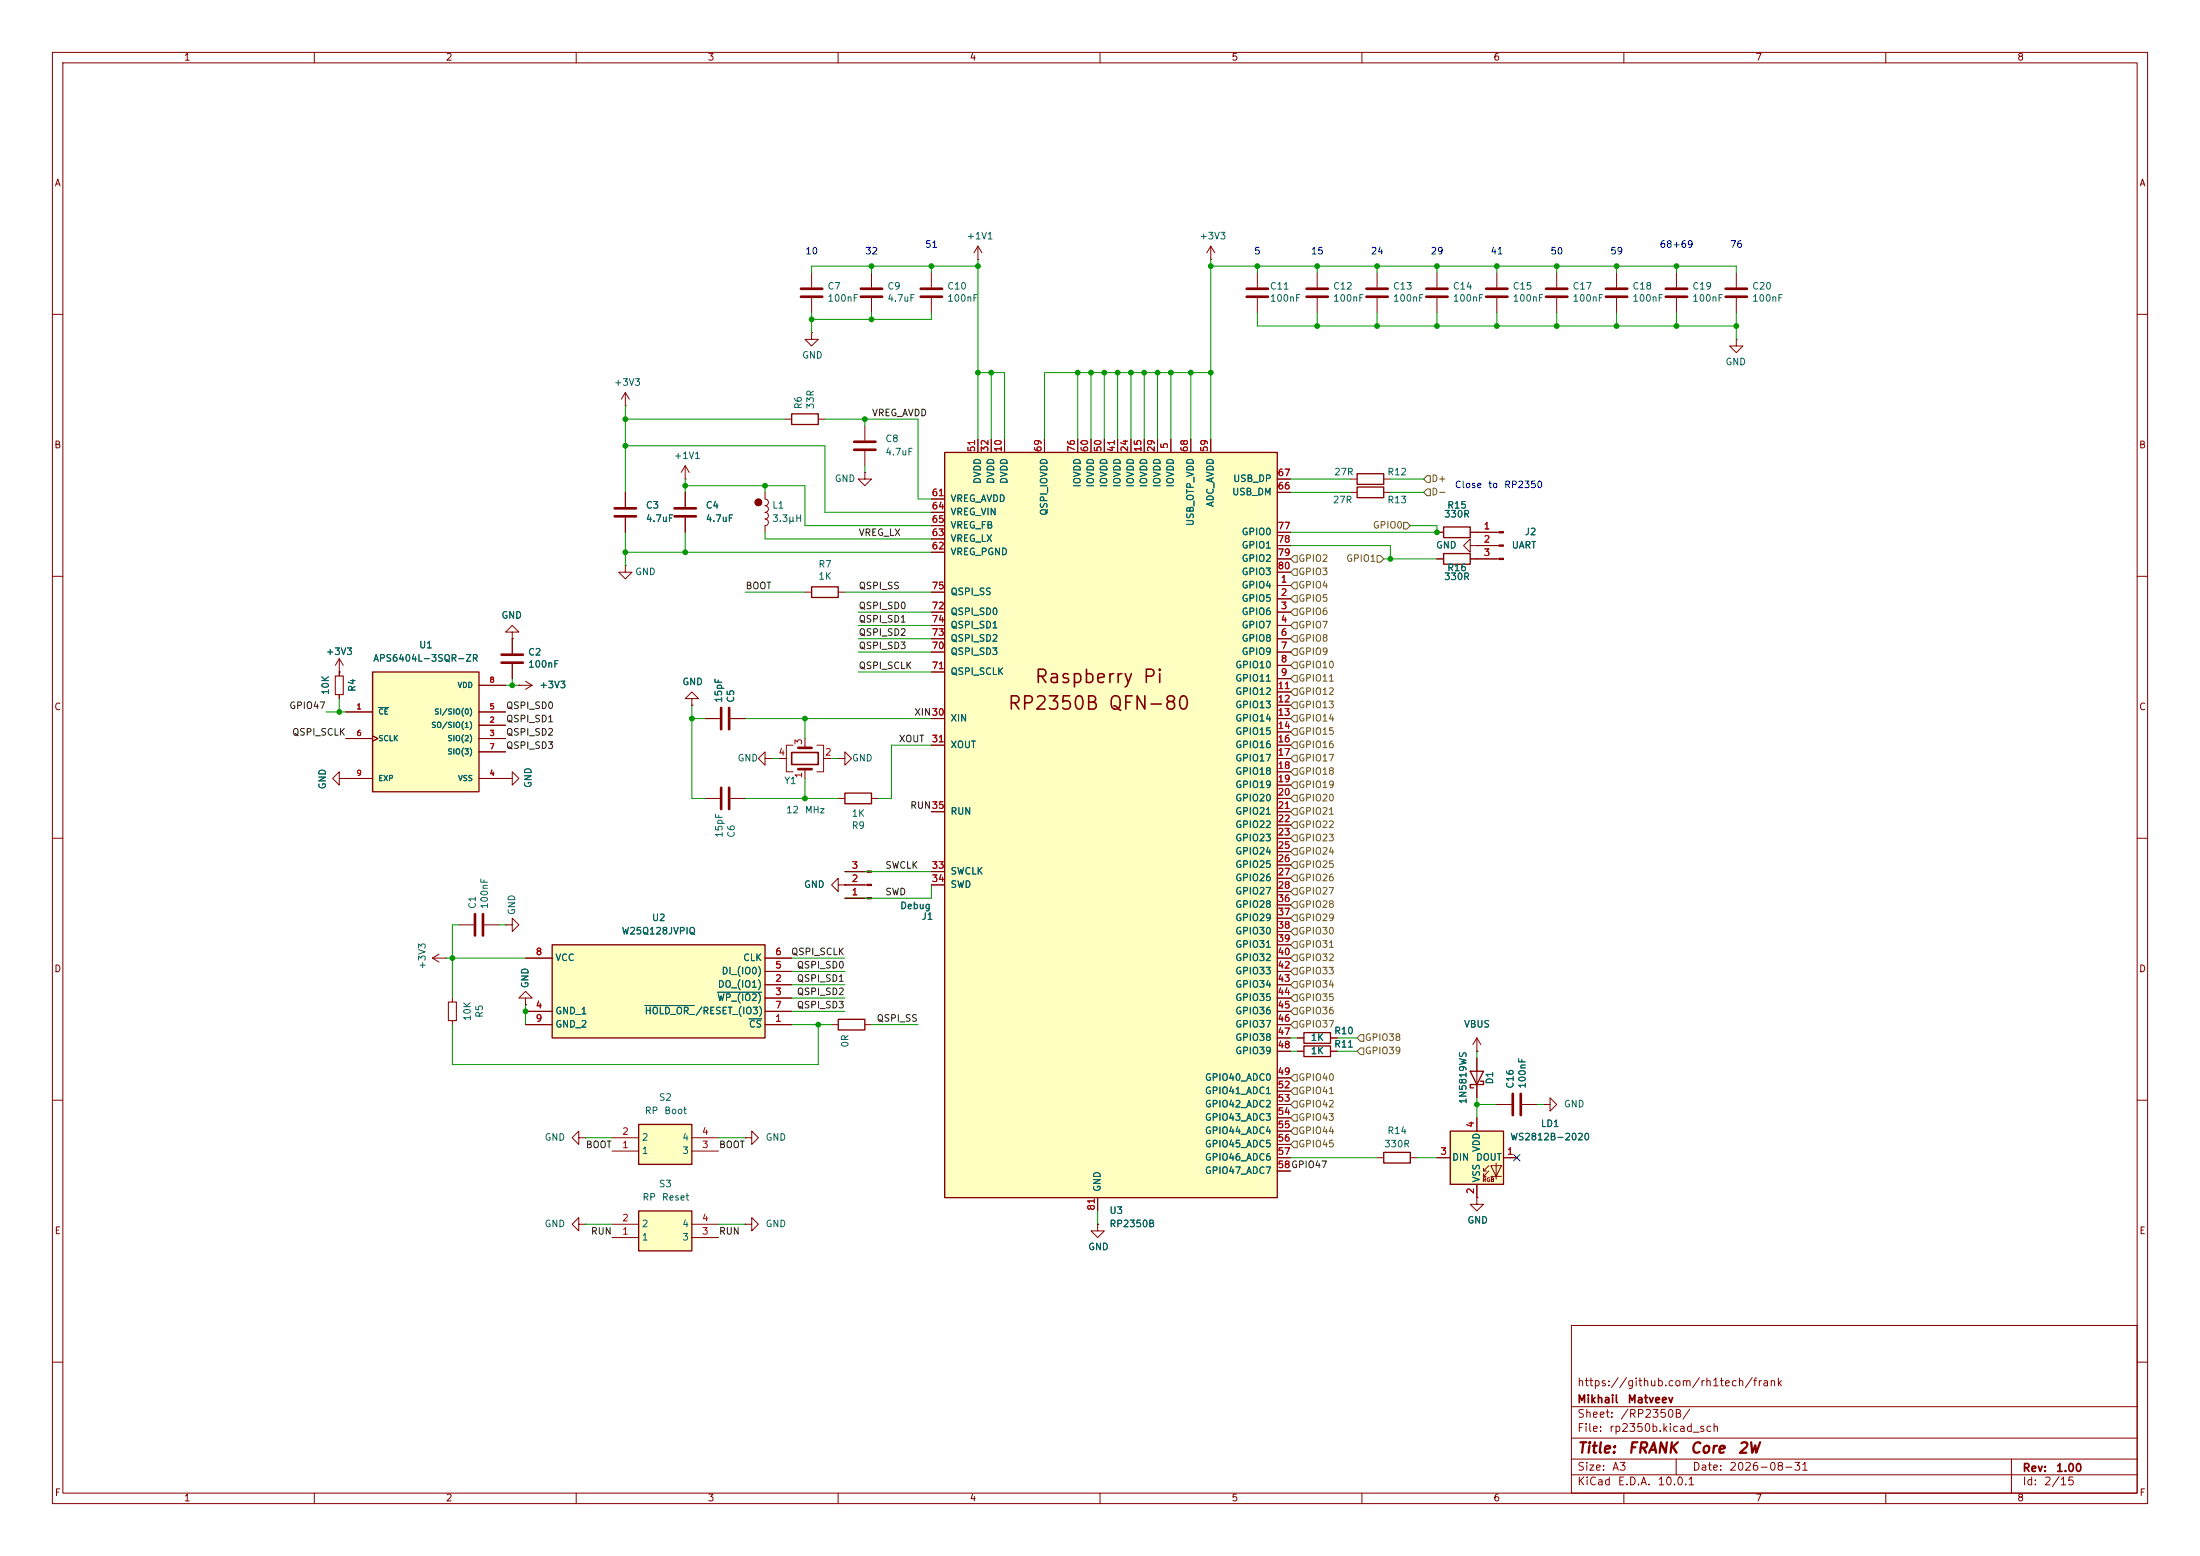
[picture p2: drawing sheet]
<svg xmlns="http://www.w3.org/2000/svg" width="420mm" height="297mm" viewBox="0 0 420 297" stroke-linecap="round" stroke-linejoin="round" font-family="sans-serif">
<g fill="none" stroke="#840000" stroke-width=".19">
<path d="M10 10h400v277h-400zM12 12h396v273h-396zM60 10v2M110 10v2M160 10v2M210 10v2M260 10v2M310 10v2M360 10v2M231.1 49.5h.1M231.1 47l-.7 1.3M231.1 47l.8 1.3"/>
<path d="M231.1 47v2.5M10 60h2M408 60h2M10 110h2M408 110h2M10 160h2M408 160h2M281.9 198.1l.8 1.3M281.9 198.1l-.7 1.3M281.9 198.1v2.6M10 210h2M281.9 200.7h.1"/>
<path d="M285.7 210.8h2.8M290.6 210.8h2.8M408 210h2M300 253h108v32h-108zM10 260h2M300 278.5h108M300 274.5h108M300 268.5h108M320 278.5v3M384 278.5v6.5M408 260h2M60 285v2"/>
<path d="M110 285v2M160 285v2M210 285v2M260 285v2M300 281.5h108M310 285v2M360 285v2"/>
</g>
<circle cx="144.8" cy="95.9" r=".63" fill="#840000" stroke="#840000" stroke-width=".19"/>
<path d="M288.8 208.8v4.1M290.3 208.8v4.1" fill="none" stroke="#840000" stroke-width=".51"/>
<path d="M71.1 128.3h20.3v22.8h-20.3z" fill="#ffffc2"/>
<path d="M151.1 79h5.1v2h-5.1zM154.9 112h5.1v2h-5.1zM275.6 100.6h5.1v2h-5.1zM71.1 128.3h20.3v22.8h-20.3zM161.3 151.4h5.1v2h-5.1zM160 194.6h5.1v2h-5.1zM280.7 204.5h2.5l-1.3 2.5zM282.6 206.4h.6v.6h-2.5v.6h.6" fill="none" stroke="#840000" stroke-width=".25"/>
<g fill="none" stroke="#840000" stroke-width=".19">
<path d="M186.7 49.5h.1M186.7 47l-.8 1.3M186.7 47l.8 1.3M186.7 47v2.5M274.3 52.1v2.8M274.3 56.9v2.8M285.7 52.1v2.8M285.7 56.9v2.8M297.2 52.1v2.8M297.2 56.9v2.8M308.6 52.1v2.8M308.6 56.9v2.8"/>
<path d="M320 52.1v2.8M320 56.9v2.8M331.5 52.1v2.8M331.5 56.9v2.8M119.4 77.5h.1M119.4 74.9l-.8 1.3M119.4 74.9l.7 1.3M119.4 74.9v2.6M331.5 64.8v1.2h-1.3l1.3 1.3 1.2-1.3h-1.2M331.5 64.8h.1M119.4 94v2.8M119.4 98.8v2.8"/>
<path d="M130.8 91.4h.1M130.8 88.9l-.8 1.3M130.8 88.9l.8 1.3M130.8 88.9v2.5M130.8 94v2.8M130.8 98.8v2.8M146 94v1.3a.64 .64 0 0 1 .7 .6 .64 .64 0 0 1-.7 .6M146 96.5a.64 .64 0 0 1 .7 .7 .64 .64 0 0 1-.7 .6 .64 .64 0 0 1 .7 .6 .64 .64 0 0 1-.7 .7 .64 .64 0 0 1 .7 .6 .64 .64 0 0 1-.7 .6v1.3M149.9 80h1.2M156.2 80h1.3M119.4 108v1.2h-1.3l1.3 1.3 1.2-1.3h-1.2M119.4 108h.1"/>
<path d="M153.7 113h1.2M160 113h1.3M274.3 101.6h1.3M280.7 101.6h5.5M281.9 104.1h4.3M281.9 106.7h4.3M66 135.9h5.1M91.4 135.9h5.1M91.4 138.4h5.1M91.4 130.8h5.1M66 141h5.1M66 148.6h5.1"/>
<path d="M71.1 140.5l1 .5-1 .5M91.4 141h5.1M91.4 148.6h5.1M91.4 143.5h5.1M134.6 152.4h2.8M139.4 152.4h2.8M160 152.4h1.3M166.4 152.4h1.2M160 168.9v-1.3l-1.3 1.3 1.3 1.3v-1.3h1.3M161.3 168.9h.1M161.3 171.5h4.2M161.3 168.9h4.2"/>
<path d="M161.3 166.4h4.2M82.5 182.9l1.3 .7M82.5 182.9h2.6M83.8 182.1l-1.3 .8M85.1 182.9h.1M158.7 195.6h1.3M165.1 195.6h1.3M281.9 201.9v7.7M209.5 233.7v1.2h1.3l-1.3 1.3-1.2-1.3h1.2M209.5 233.7h.1"/>
</g>
<path d="M72.2 135.1h2" fill="none" stroke="#006464" stroke-width=".19"/>
<g fill="none" stroke="#840000" stroke-width=".51">
<path d="M272.3 55.1h4.1M272.3 56.6h4.1M283.7 55.1h4.1M283.7 56.6h4.1M295.1 55.1h4.1M295.1 56.6h4.1M306.6 55.1h4M306.6 56.6h4M318 55.1h4.1M318 56.6h4.1M329.4 55.1h4.1M329.4 56.6h4.1"/>
<path d="M117.3 97h4.1M117.3 98.6h4.1M128.8 97h4M128.8 98.6h4M137.7 150.4v4M139.2 150.4v4"/>
</g>
<g fill="#840000" stroke="#840000" stroke-width=".19">
<path d="M165.5 171.3h.9v.3h-.9z"/>
<path d="M165.5 168.8h.9v.2h-.9z"/>
<path d="M165.5 166.2h.9v.3h-.9z"/>
<path d="M286.2 101.5h.8v.2h-.8z"/>
<path d="M286.2 104h.8v.3h-.8z"/>
<path d="M286.2 106.6h.8v.2h-.8z"/>
</g>
<path d="M121.9 231.1h10.2v7.7h-10.2z" fill="#ffffc2"/>
<path d="M121.9 231.1h10.2v7.7h-10.2z" fill="none" stroke="#840000" stroke-width=".25"/>
<path d="M251.5 52.1v2.8M251.5 56.9v2.8M262.9 52.1v2.8M262.9 56.9v2.8M142.2 217.2h1.3v-1.3l1.3 1.3-1.3 1.2v-1.2M142.2 217.2h.1M116.8 236.2h5.1M116.8 233.7h5.1M132.1 236.2h5.1M132.1 233.7h5.1M142.2 233.7h1.3v-1.3l1.3 1.3-1.3 1.2v-1.2M142.2 233.7h.1" fill="none" stroke="#840000" stroke-width=".19"/>
<path d="M249.4 55.1h4.1M249.4 56.6h4.1M260.9 55.1h4M260.9 56.6h4" fill="none" stroke="#840000" stroke-width=".51"/>
<path d="M105.4 180.3h40.6v17.8h-40.6z" fill="#ffffc2"/>
<path d="M105.4 180.3h40.6v17.8h-40.6z" fill="none" stroke="#840000" stroke-width=".25"/>
<g fill="none" stroke="#840000" stroke-width=".19">
<path d="M240 52.1v2.8M240 56.9v2.8M100.3 190.5h1.3l-1.3-1.3-1.2 1.3h1.2v1.3M100.3 191.8h.1M100.3 195.6h5.1M100.3 193h5.1M100.3 182.9h5.1M146 195.6h5.1M146 188h5.1M146 190.5h5.1M146 193h5.1M146 185.4h5.1"/>
<path d="M146 182.9h5.1"/>
</g>
<path d="M123.1 191.9h9.4M136.9 189.4h8.5M143 194.5h2.4" fill="none" stroke="#006464" stroke-width=".19"/>
<path d="M238 55.1h4.1M238 56.6h4.1" fill="none" stroke="#840000" stroke-width=".51"/>
<path d="M121.9 214.6h10.2v7.6h-10.2z" fill="#ffffc2"/>
<path d="M259.1 90.4h5.1v2.1h-5.1zM259.1 93h5.1v2h-5.1zM121.9 214.6h10.2v7.6h-10.2z" fill="none" stroke="#840000" stroke-width=".25"/>
<g fill="none" stroke="#840000" stroke-width=".19">
<path d="M154.9 52.1v2.8M154.9 56.9v2.8M166.4 52.1v2.8M166.4 56.9v2.8M177.8 52.1v2.8M177.8 56.9v2.8M154.9 63.5v1.3h1.3l-1.3 1.2-1.2-1.2h1.2M154.9 63.5h.1M165.1 81.3v2.8M165.1 86.1v2.8M257.8 91.4h1.3M257.8 94h1.3"/>
<path d="M264.2 91.4h1.2M264.2 94h1.2M64.8 128.3h.1M64.8 125.7l-.8 1.3M64.8 125.7l.7 1.3M64.8 125.7v2.6M64.8 148.6v-1.3l-1.3 1.3 1.3 1.3v-1.3h1.2M66 148.6h.1M86.4 190.5v.8M86.4 194.8v.8M110.5 217.2v-1.3l-1.3 1.3 1.3 1.2v-1.2h1.3M111.8 217.2h.1"/>
<path d="M116.8 219.7h5.1M116.8 217.2h5.1M132.1 219.7h5.1M132.1 217.2h5.1M110.5 233.7v-1.3l-1.3 1.3 1.3 1.2v-1.2h1.3M111.8 233.7h.1"/>
</g>
<path d="M85.6 191.3h1.5v3.5h-1.5z" fill="none" stroke="#840000" stroke-width=".2"/>
<path d="M152.9 55.1h4.1M152.9 56.6h4.1M164.3 55.1h4.1M164.3 56.6h4.1M175.8 55.1h4M175.8 56.6h4M163.1 84.3h4M163.1 85.9h4" fill="none" stroke="#840000" stroke-width=".51"/>
<path d="M180.3 86.4h63.5v142.2h-63.5z" fill="#ffffc2"/>
<path d="M180.3 86.4h63.5v142.2h-63.5z" fill="none" stroke="#840000" stroke-width=".25"/>
<g fill="none" stroke="#840000" stroke-width=".19">
<path d="M165.1 90.2v1.2h1.3l-1.3 1.3-1.3-1.3h1.3M165.1 90.2h.1M177.8 95.3h2.5M177.8 97.8h2.5M186.7 83.8v2.6M189.2 83.8v2.6M191.8 83.8v2.6M199.4 83.8v2.6M205.7 83.8v2.6M208.3 83.8v2.6M210.8 83.8v2.6M213.4 83.8v2.6"/>
<path d="M215.9 83.8v2.6M218.4 83.8v2.6M221 83.8v2.6M223.5 83.8v2.6M227.3 83.8v2.6M231.1 83.8v2.6M243.8 94h2.6M243.8 91.4h2.6M177.8 116.8h2.5M177.8 119.4h2.5M177.8 105.4h2.5M177.8 102.9h2.5"/>
<path d="M177.8 100.3h2.5M177.8 113h2.5M243.8 111.8h2.6M243.8 114.3h2.6M243.8 116.8h2.6M243.8 119.4h2.6M243.8 101.6h2.6M243.8 104.1h2.6M243.8 106.7h2.6M243.8 109.2h2.6M132.1 133.4h-1.3l1.3-1.3 1.2 1.3h-1.2v1.2M132.1 134.6h.1"/>
<path d="M177.8 121.9h2.5M177.8 124.5h2.5M177.8 137.2h2.5M177.8 128.3h2.5M243.8 121.9h2.6M243.8 124.5h2.6M243.8 127h2.6M243.8 129.5h2.6M243.8 132.1h2.6M243.8 134.6h2.6M243.8 137.2h2.6M243.8 139.7h2.6"/>
<path d="M96.5 148.6h1.3v-1.3l1.3 1.3-1.3 1.3v-1.3M96.5 148.6h.1M148.6 144.8h1.5M151.4 142.2h-1.3v5.1h1.3M153.7 141v1.7M153.7 146.8v1.8M156 142.2h1.2v5.1h-1.2M157.2 144.8h1.5M177.8 142.2h2.5M177.8 154.9h2.5M243.8 142.2h2.6M243.8 144.8h2.6"/>
<path d="M243.8 147.3h2.6M243.8 149.9h2.6M243.8 152.4h2.6M243.8 154.9h2.6M243.8 157.5h2.6M177.8 166.4h2.5M177.8 168.9h2.5M243.8 160h2.6M243.8 162.6h2.6M243.8 165.1h2.6M243.8 167.6h2.6M243.8 170.2h2.6"/>
<path d="M243.8 172.7h2.6M243.8 175.3h2.6M243.8 177.8h2.6M243.8 180.3h2.6M243.8 182.9h2.6M243.8 185.4h2.6M243.8 188h2.6M243.8 190.5h2.6M243.8 193h2.6M243.8 195.6h2.6M243.8 198.1h2.6M243.8 200.7h2.6"/>
<path d="M243.8 205.7h2.6M243.8 208.3h2.6M243.8 210.8h2.6M243.8 213.4h2.6M243.8 215.9h2.6M243.8 218.4h2.6M294.6 210.8h1.3v-1.2l1.3 1.2-1.3 1.3v-1.3M294.6 210.8h.1M209.5 228.6v2.5M243.8 221h2.6M243.8 223.5h2.6M281.9 228.6v1.3h1.3l-1.3 1.2-1.2-1.2h1.2"/>
<path d="M281.9 228.6h.1"/>
</g>
<path d="M152.4 146.8h2.5M152.4 142.7h2.5" fill="none" stroke="#840000" stroke-width=".51"/>
<path d="M151.1 143.6h5.1v2.3h-5.1z" fill="none" stroke="#840000" stroke-width=".3"/>
<path d="M276.9 215.9h10.1v10.2h-10.1z" fill="#ffffc2"/>
<g fill="none" stroke="#840000" stroke-width=".19">
<path d="M119.4 94v2.8M119.4 98.8v2.8M130.8 94v2.8M130.8 98.8v2.8M177.8 95.3h2.5M177.8 97.8h2.5M186.7 83.8v2.6M189.2 83.8v2.6M191.8 83.8v2.6M199.4 83.8v2.6M205.7 83.8v2.6M208.3 83.8v2.6"/>
<path d="M210.8 83.8v2.6M213.4 83.8v2.6M215.9 83.8v2.6M218.4 83.8v2.6M221 83.8v2.6M223.5 83.8v2.6M227.3 83.8v2.6M231.1 83.8v2.6M243.8 94h2.6M243.8 91.4h2.6M177.8 116.8h2.5M177.8 119.4h2.5"/>
<path d="M177.8 105.4h2.5M177.8 102.9h2.5M177.8 100.3h2.5M177.8 113h2.5M243.8 106.7h2.6M243.8 101.6h2.6M243.8 104.1h2.6M243.8 111.8h2.6M243.8 114.3h2.6M243.8 116.8h2.6M243.8 119.4h2.6M243.8 109.2h2.6"/>
<path d="M274.3 106.7h1.3M274.3 101.6h1.3M280.7 104.1v1.3l-1.3-1.3 1.3-1.2v1.2h1.2M280.7 106.7h5M280.7 101.6h5M281.9 104.1h.1M281.9 104.1h3.8M64.8 128.3h.1M64.8 128.3v.7M64.8 132.6v.8M66 135.9h5.1M91.4 130.8h5.1"/>
<path d="M91.4 135.9h5.1M91.4 138.4h5.1M97.8 120.7h1.3l-1.3-1.3-1.3 1.3h1.3v1.2M97.8 121.9h.1M97.8 121.9v2.8M97.8 126.7v2.8M99.1 130.8h.1M99.1 130.8h2.5M100.3 130l1.3 .8M101.6 130.8l-1.3 .8M132.1 134.6h.1M134.6 137.2h2.8"/>
<path d="M139.4 137.2h2.8M177.8 137.2h2.5M177.8 121.9h2.5M177.8 124.5h2.5M177.8 128.3h2.5M243.8 137.2h2.6M243.8 121.9h2.6M243.8 124.5h2.6M243.8 127h2.6M243.8 129.5h2.6M243.8 132.1h2.6M243.8 134.6h2.6"/>
<path d="M243.8 139.7h2.6M66 148.6h.1M66 141h5.1M66 148.6h5.1M71.1 140.5l1 .5-1 .5M91.4 141h5.1M91.4 148.6h5.1M91.4 143.5h5.1M96.5 148.6h.1M146 144.8v1.3l-1.2-1.3 1.2-1.3v1.3h1.3M147.3 144.8h.1M160 144.8h1.3v1.3l1.3-1.3-1.3-1.3v1.3"/>
<path d="M160 144.8h.1M177.8 142.2h2.5M177.8 154.9h2.5M243.8 142.2h2.6M243.8 144.8h2.6M243.8 147.3h2.6M243.8 149.9h2.6M243.8 152.4h2.6M243.8 154.9h2.6M243.8 157.5h2.6M87.6 176.5h2.8M92.5 176.5h2.7"/>
<path d="M96.5 176.5h1.3v-1.2l1.3 1.2-1.3 1.3v-1.3M96.5 176.5h.1M161.3 168.9h.1M161.3 171.5h3.8M161.3 168.9h3.8M161.3 166.4h3.8M177.8 168.9h2.5M177.8 166.4h2.5M243.8 160h2.6M243.8 162.6h2.6M243.8 165.1h2.6M243.8 167.6h2.6"/>
<path d="M243.8 170.2h2.6M243.8 172.7h2.6M243.8 175.3h2.6M243.8 177.8h2.6M100.3 191.8h.1M100.3 195.6h5.1M100.3 193h5.1M100.3 182.9h5.1M146 195.6h5.1M146 188h5.1M146 190.5h5.1M146 193h5.1"/>
<path d="M146 185.4h5.1M146 182.9h5.1M243.8 198.1h2.6M243.8 195.6h2.6M243.8 188h2.6M243.8 190.5h2.6M243.8 193h2.6M243.8 185.4h2.6M243.8 182.9h2.6M243.8 180.3h2.6M247.6 198.1h1.3M254 198.1h1.3"/>
<path d="M243.8 200.7h2.6M243.8 210.8h2.6M243.8 205.7h2.6M243.8 208.3h2.6M243.8 213.4h2.6M243.8 215.9h2.6M243.8 218.4h2.6M247.6 200.7h1.3M254 200.7h1.3M281.9 200.7h.1M281.9 201.9v2.6M281.9 207v2.6"/>
<path d="M281.9 213.4v2.5M285.7 210.8h2.8M290.6 210.8h2.8M209.5 233.7h.1M209.5 228.6v2.5M243.8 223.5h2.6M243.8 221h2.6M262.9 221h1.3M269.2 221h1.3M274.3 221h2.6M281.9 228.6h.1M281.9 226.1v2.5"/>
<path d="M283.2 223.5h.5M283.2 224.5h.5M284.2 222.5l-1 1v-.5M284.2 223.5l-1 1v-.5M284.6 222.5h2l-1 2zM284.6 224.5h2M285.6 222v3M287 221h2.6"/>
<circle cx="144.8" cy="95.9" r=".63"/>
</g>
<path d="M275.6 105.7h5.1v2h-5.1zM248.9 199.6h5.1v2.1h-5.1zM248.9 197.1h5.1v2h-5.1zM264.2 220h5v2h-5zM276.9 215.9h10.1v10.2h-10.1z" fill="none" stroke="#840000" stroke-width=".25"/>
<path d="M64 129h1.5v3.6h-1.5z" fill="none" stroke="#840000" stroke-width=".2"/>
<path d="M95.8 125h4M95.8 126.5h4M137.7 135.1v4.1M139.2 135.1v4.1M90.7 174.5v4.1M92.2 174.5v4.1" fill="none" stroke="#840000" stroke-width=".51"/>
<g fill="none" stroke="#725600" stroke-width=".19">
<path d="M268 99.7h.6l.6 .6-.6 .7h-.6zM272.4 93.3h.6v1.3h-.6l-.6-.6zM272.4 90.8h.6v1.3h-.6l-.6-.7zM247 108.6h.6v1.3h-.6l-.6-.7zM247 113.7h.6v1.2h-.6l-.6-.6zM247 118.7h.6v1.3h-.6l-.6-.6zM247 116.2h.6v1.3h-.6l-.6-.7zM247 111.1h.6v1.3h-.6l-.6-.6zM247 106h.6v1.3h-.6l-.6-.6zM262.9 106h.6l.7 .7-.7 .6h-.6zM247 136.5h.6v1.3h-.6l-.6-.6zM247 139.1h.6v1.2h-.6l-.6-.6z"/>
<path d="M247 134h.6v1.3h-.6l-.6-.7zM247 131.4h.6v1.3h-.6l-.6-.6zM247 128.9h.6v1.3h-.6l-.6-.7zM247 126.4h.6v1.2h-.6l-.6-.6zM247 123.8h.6v1.3h-.6l-.6-.6zM247 121.3h.6v1.3h-.6l-.6-.7zM247 146.7h.6v1.3h-.6l-.6-.7zM247 159.4h.6v1.3h-.6l-.6-.7zM247 151.8h.6v1.2h-.6l-.6-.6zM247 149.2h.6v1.3h-.6l-.6-.6zM247 154.3h.6v1.3h-.6l-.6-.7zM247 156.8h.6v1.3h-.6l-.6-.6z"/>
<path d="M247 144.1h.6v1.3h-.6l-.6-.6zM247 141.6h.6v1.3h-.6l-.6-.7zM247 161.9h.6v1.3h-.6l-.6-.6zM247 179.7h.6v1.3h-.6l-.6-.7zM247 177.2h.6v1.2h-.6l-.6-.6zM247 169.5h.6v1.3h-.6l-.6-.6zM247 174.6h.6v1.3h-.6l-.6-.6zM247 172.1h.6v1.3h-.6l-.6-.7zM247 164.5h.6v1.2h-.6l-.6-.6zM247 167h.6v1.3h-.6l-.6-.7zM247 187.3h.6v1.3h-.6l-.6-.6zM247 184.8h.6v1.3h-.6l-.6-.7z"/>
<path d="M247 192.4h.6v1.3h-.6l-.6-.7zM247 194.9h.6v1.3h-.6l-.6-.6zM247 189.9h.6v1.2h-.6l-.6-.6zM247 182.2h.6v1.3h-.6l-.6-.6zM259.7 197.5h.6v1.3h-.6l-.6-.7zM247 210.2h.6v1.3h-.6l-.6-.7zM247 207.6h.6v1.3h-.6l-.6-.6zM247 205.1h.6v1.3h-.6l-.6-.7zM247 217.8h.6v1.3h-.6l-.6-.7zM247 215.3h.6v1.2h-.6l-.6-.6zM247 212.7h.6v1.3h-.6l-.6-.6zM259.7 200h.6v1.3h-.6l-.6-.6z"/>
</g>
<g fill="none" stroke="#009600" stroke-width=".19">
<path d="M154.9 59.7v3.8M166.4 50.8v1.3M166.4 59.7v1.3M177.8 59.7v1.3h-22.9M177.8 50.8v1.3M186.7 50.8h-31.8v1.3M186.7 49.5v34.3M231.1 50.8h100.4v1.3M231.1 49.5v34.3M240 59.7v2.5h91.5M240 50.8v1.3M251.5 50.8v1.3"/>
<path d="M251.5 59.7v2.5M262.9 50.8v1.3M262.9 59.7v2.5M274.3 50.8v1.3M274.3 59.7v2.5M285.7 50.8v1.3M285.7 59.7v2.5M297.2 50.8v1.3M297.2 59.7v2.5M308.6 50.8v1.3M308.6 59.7v2.5M320 50.8v1.3"/>
<path d="M320 59.7v2.5M331.5 59.7v5.1M119.4 77.5v16.5M186.7 71.1h5.1v12.7M189.2 71.1v12.7M205.7 71.1v12.7M208.3 71.1v12.7M210.8 71.1v12.7M213.4 71.1v12.7M215.9 71.1v12.7M218.4 71.1v12.7M221 71.1v12.7"/>
<path d="M223.5 71.1v12.7M227.3 71.1v12.7M231.1 71.1h-31.7v12.7M119.4 80h30.5M119.4 85.1h38.1v12.7h20.3M130.8 92.7h22.9v7.6h24.1M130.8 91.4v2.6M146 92.7v1.3M157.5 80h17.8v15.3h2.5M165.1 80v1.3M165.1 88.9v1.3M246.4 91.4h11.4"/>
<path d="M246.4 94h11.4M265.4 91.4h6.4M265.4 94h6.4M119.4 101.6v6.4M119.4 105.4h58.4M130.8 101.6v3.8M142.2 113h11.5M146 101.6v1.3h31.8M161.3 113h16.5M163.8 116.8h14M163.8 119.4h14M246.4 104.1h19v2.6"/>
<path d="M264.2 106.7h10.1M269.2 100.3h5.1v1.3h-27.9M62.2 135.9h3.8M64.8 133.4v2.5M96.5 130.8h2.6M97.8 129.5v1.3M132.1 137.2h2.5M132.1 134.6v17.8h2.5M142.2 137.2h35.6M153.7 137.2v3.8M163.8 124.5h14M163.8 128.3h14"/>
<path d="M163.8 121.9h14M142.2 152.4h17.8M147.3 144.8h1.3M153.7 148.6v3.8M158.7 144.8h1.3M177.8 142.2h-7.6v10.2h-2.6M87.6 176.5h-1.2v14M95.2 176.5h1.3M161.3 166.4h16.5M177.8 168.9v2.6h-16.5M85.1 182.9h15.2M86.4 195.6v7.6h69.8v-7.6"/>
<path d="M100.3 191.8v3.8M151.1 182.9h10.2M151.1 185.4h10.2M151.1 193h10.2M151.1 195.6h7.6M151.1 188h10.2M151.1 190.5h10.2M166.4 195.6h8.9M246.4 198.1h1.2M255.3 198.1h3.8M111.8 217.2h5M137.2 217.2h5"/>
<path d="M246.4 200.7h1.2M255.3 200.7h3.8M281.9 210.8h3.8M281.9 200.7v1.2M281.9 209.6v3.8M293.4 210.8h1.2M111.8 233.7h5M137.2 233.7h5M209.5 231.1v2.6M246.4 221h16.5M270.5 221h3.8"/>
</g>
<path d="M289 220.4l1.2 1.2M290.2 220.4l-1.2 1.2" fill="none" stroke="#000084" stroke-width=".19"/>
<path d="M72.2 135.1h2M123.1 191.9h9.4M136.9 189.4h8.5M143 194.5h2.4" fill="none" stroke="#006464" stroke-width=".19"/>
<g fill="#009600" stroke="#009600" stroke-width=".19">
<circle cx="262.9" cy="50.8" r=".46"/>
<circle cx="274.3" cy="50.8" r=".46"/>
<circle cx="297.2" cy="50.8" r=".46"/>
<circle cx="297.2" cy="62.2" r=".46"/>
<circle cx="285.7" cy="62.2" r=".46"/>
<circle cx="285.7" cy="50.8" r=".46"/>
<circle cx="274.3" cy="62.2" r=".46"/>
<circle cx="262.9" cy="62.2" r=".46"/>
<circle cx="320" cy="50.8" r=".46"/>
<circle cx="274.3" cy="101.6" r=".46"/>
<circle cx="320" cy="62.2" r=".46"/>
<circle cx="308.6" cy="50.8" r=".46"/>
<circle cx="308.6" cy="62.2" r=".46"/>
<circle cx="331.5" cy="62.2" r=".46"/>
<circle cx="240" cy="50.8" r=".46"/>
<circle cx="231.1" cy="50.8" r=".46"/>
<circle cx="251.5" cy="50.8" r=".46"/>
<circle cx="251.5" cy="62.2" r=".46"/>
<circle cx="231.1" cy="71.1" r=".46"/>
<circle cx="227.3" cy="71.1" r=".46"/>
<circle cx="281.9" cy="210.8" r=".46"/>
<circle cx="265.4" cy="106.7" r=".46"/>
<circle cx="189.2" cy="71.1" r=".46"/>
<circle cx="186.7" cy="71.1" r=".46"/>
<circle cx="223.5" cy="71.1" r=".46"/>
<circle cx="215.9" cy="71.1" r=".46"/>
<circle cx="218.4" cy="71.1" r=".46"/>
<circle cx="221" cy="71.1" r=".46"/>
<circle cx="210.8" cy="71.1" r=".46"/>
<circle cx="213.4" cy="71.1" r=".46"/>
<circle cx="205.7" cy="71.1" r=".46"/>
<circle cx="208.3" cy="71.1" r=".46"/>
<circle cx="153.7" cy="137.2" r=".46"/>
<circle cx="97.8" cy="130.8" r=".46"/>
<circle cx="132.1" cy="137.2" r=".46"/>
<circle cx="64.8" cy="135.9" r=".46"/>
<circle cx="166.4" cy="50.8" r=".46"/>
<circle cx="186.7" cy="50.8" r=".46"/>
<circle cx="154.9" cy="61" r=".46"/>
<circle cx="166.4" cy="61" r=".46"/>
<circle cx="177.8" cy="50.8" r=".46"/>
<circle cx="100.3" cy="193" r=".46"/>
<circle cx="86.4" cy="182.9" r=".46"/>
<circle cx="119.4" cy="105.4" r=".46"/>
<circle cx="130.8" cy="105.4" r=".46"/>
<circle cx="119.4" cy="80" r=".46"/>
<circle cx="119.4" cy="85.1" r=".46"/>
<circle cx="130.8" cy="92.7" r=".46"/>
<circle cx="146" cy="92.7" r=".46"/>
<circle cx="156.2" cy="195.6" r=".46"/>
<circle cx="153.7" cy="152.4" r=".46"/>
<circle cx="165.1" cy="80" r=".46"/>
</g>
<g font-size="2.5" fill="#840000">
<text x="197.4" y="131">Raspberry Pi</text>
<text x="192.2" y="136.1">RP2350B QFN-80</text>
</g>
<g font-size="2" fill="#840000">
<text x="301" y="277.9">Title:</text>
<text x="310.6" y="277.9">FRANK</text>
<text x="322.5" y="277.9">Core</text>
<text x="331.6" y="277.9">2W</text>
</g>
<g font-size="1.5" fill="#840000">
<text x="301" y="268.2">Mikhail</text>
<text x="301" y="265">https://github.com/rh1tech/frank</text>
<text x="310.6" y="268.2">Matveev</text>
<text x="301" y="273.7">File:</text>
<text x="301" y="271">Sheet:</text>
<text x="307.1" y="273.7">rp2350b.kicad_sch</text>
<text x="309.2" y="271">/RP2350B/</text>
<text x="301" y="281.1">Size:</text>
<text x="307.6" y="281.1">A3</text>
<text x="323" y="281.1">Date:</text>
<text x="330" y="281.1">2026-08-31</text>
<text x="386" y="281.3">Rev:</text>
<text x="392.4" y="281.3">1.00</text>
<text x="301" y="283.9">KiCad</text>
<text x="308.7" y="283.9">E.D.A.</text>
<text x="316.3" y="283.9">10.0.1</text>
<text x="386" y="283.9">Id:</text>
<text x="390.1" y="283.9">2/15</text>
</g>
<g font-size="1.3" fill="#840000">
<text x="35" y="11.9">1</text>
<text x="85" y="11.9">2</text>
<text x="135" y="11.9">3</text>
<text x="185" y="11.9">4</text>
<text x="235" y="11.9">5</text>
<text x="285" y="11.9">6</text>
<text x="335" y="11.9">7</text>
<text x="385" y="11.9">8</text>
<text x="10.3" y="35.9">A</text>
<text x="408.3" y="35.9">A</text>
<text x="10.3" y="85.9">B</text>
<text x="408.2" y="85.9">B</text>
<text x="10.3" y="135.9">C</text>
<text x="408.2" y="135.9">C</text>
<text x="10.3" y="185.9">D</text>
<text x="408.2" y="185.9">D</text>
<text x="10.3" y="235.9">E</text>
<text x="408.3" y="235.9">E</text>
<text x="10.3" y="285.9">F</text>
<text x="35" y="286.9">1</text>
<text x="85" y="286.9">2</text>
<text x="135" y="286.9">3</text>
<text x="185" y="286.9">4</text>
<text x="235" y="286.9">5</text>
<text x="285" y="286.9">6</text>
<text x="335" y="286.9">7</text>
<text x="385" y="286.9">8</text>
<text x="408.3" y="285.9">F</text>
</g>
<g font-size="1.3" fill="#0000c2">
<text x="176.5" y="47.6">51</text>
<text x="316.7" y="47.6">68+69</text>
<text x="330.2" y="47.6">76</text>
<text x="153.6" y="48.9">10</text>
<text x="165.1" y="48.9">32</text>
<text x="239.3" y="48.9">5</text>
<text x="250.1" y="48.9">15</text>
<text x="261.6" y="48.9">24</text>
<text x="273" y="48.9">29</text>
<text x="284.4" y="48.9">41</text>
<text x="295.9" y="48.9">50</text>
<text x="307.3" y="48.9">59</text>
<text x="277.6" y="93.5">Close</text>
<text x="284" y="93.5">to</text>
<text x="287" y="93.5">RP2350</text>
</g>
<g font-size="1.3" fill="#006464">
<text x="184.4" y="46">+1V1</text>
<text x="228.9" y="46">+3V3</text>
<text x="157.9" y="55.6">C7</text>
<text x="157.9" y="57.9">100nF</text>
<text x="169.3" y="55.6">C9</text>
<text x="169.3" y="57.9">4.7uF</text>
<text x="180.7" y="57.9">100nF</text>
<text x="180.7" y="55.6">C10</text>
<text x="242.3" y="57.9">100nF</text>
<text x="242.3" y="55.6">C11</text>
<text x="254.4" y="57.9">100nF</text>
<text x="254.4" y="55.6">C12</text>
<text x="265.8" y="57.9">100nF</text>
<text x="265.8" y="55.6">C13</text>
<text x="277.3" y="57.9">100nF</text>
<text x="277.3" y="55.6">C14</text>
<text x="288.7" y="57.9">100nF</text>
<text x="288.7" y="55.6">C15</text>
<text x="300.1" y="57.9">100nF</text>
<text x="300.1" y="55.6">C17</text>
<text x="311.5" y="57.9">100nF</text>
<text x="311.5" y="55.6">C18</text>
<text x="323" y="57.9">100nF</text>
<text x="323" y="55.6">C19</text>
<text x="334.4" y="57.9">100nF</text>
<text x="334.4" y="55.6">C20</text>
<text x="153" y="68.8">GND</text>
<text x="329.3" y="70">GND</text>
<text x="117.1" y="73.9">+3V3</text>
<text x="153.4" y="78.2" transform="rotate(-90 153.4 78.2)">R6</text>
<text x="155.7" y="78.2" transform="rotate(-90 155.7 78.2)">33R</text>
<text x="128.5" y="87.9">+1V1</text>
<text x="168.9" y="84.7">C8</text>
<text x="168.9" y="87.2">4.7uF</text>
<text x="159.3" y="92.3">GND</text>
<text x="187.6" y="92.5" transform="rotate(-90 187.6 92.5)">DVDD</text>
<text x="190.1" y="92.5" transform="rotate(-90 190.1 92.5)">DVDD</text>
<text x="192.6" y="92.5" transform="rotate(-90 192.6 92.5)">DVDD</text>
<text x="206.6" y="93.1" transform="rotate(-90 206.6 93.1)">IOVDD</text>
<text x="209.1" y="93.1" transform="rotate(-90 209.1 93.1)">IOVDD</text>
<text x="211.7" y="93.1" transform="rotate(-90 211.7 93.1)">IOVDD</text>
<text x="214.2" y="93.1" transform="rotate(-90 214.2 93.1)">IOVDD</text>
<text x="216.8" y="93.1" transform="rotate(-90 216.8 93.1)">IOVDD</text>
<text x="219.3" y="93.1" transform="rotate(-90 219.3 93.1)">IOVDD</text>
<text x="221.8" y="93.1" transform="rotate(-90 221.8 93.1)">IOVDD</text>
<text x="224.4" y="93.1" transform="rotate(-90 224.4 93.1)">IOVDD</text>
<text x="235.1" y="94.8">USB_DM</text>
<text x="235.3" y="92.3">USB_DP</text>
<text x="254.6" y="91">27R</text>
<text x="264.8" y="91">R12</text>
<text x="123.2" y="97.4">C3</text>
<text x="123.2" y="99.9">4.7uF</text>
<text x="134.6" y="97.4">C4</text>
<text x="134.6" y="99.9">4.7uF</text>
<text x="147.3" y="97.4">L1</text>
<text x="147.3" y="99.9">3.3µH</text>
<text x="181.4" y="96.1">VREG_AVDD</text>
<text x="181.4" y="98.7">VREG_VIN</text>
<text x="181.4" y="101.2">VREG_FB</text>
<text x="200.3" y="98.5" transform="rotate(-90 200.3 98.5)">QSPI_IOVDD</text>
<text x="228.2" y="100.5" transform="rotate(-90 228.2 100.5)">USB_OTP_VDD</text>
<text x="232" y="96.9" transform="rotate(-90 232 96.9)">ADC_AVDD</text>
<text x="254.3" y="96.4">27R</text>
<text x="264.8" y="96.4">R13</text>
<text x="275.6" y="99.1">330R</text>
<text x="276.2" y="97.4">R15</text>
<text x="181.4" y="106.3">VREG_PGND</text>
<text x="181.4" y="103.7">VREG_LX</text>
<text x="236.9" y="102.5">GPIO0</text>
<text x="236.9" y="105">GPIO1</text>
<text x="236.9" y="107.5">GPIO2</text>
<text x="274" y="105">GND</text>
<text x="288.5" y="105">UART</text>
<text x="291" y="102.5">J2</text>
<text x="121.2" y="110.1">GND</text>
<text x="156.1" y="108.6">R7</text>
<text x="156.1" y="110.9">1K</text>
<text x="181.4" y="113.9">QSPI_SS</text>
<text x="236.9" y="112.6">GPIO4</text>
<text x="236.9" y="110.1">GPIO3</text>
<text x="275.6" y="111">330R</text>
<text x="276.2" y="109.3">R16</text>
<text x="95.6" y="118.4">GND</text>
<text x="181.4" y="117.7">QSPI_SD0</text>
<text x="236.9" y="115.2">GPIO5</text>
<text x="236.9" y="117.7">GPIO6</text>
<text x="62.1" y="125.3">+3V3</text>
<text x="79.9" y="124.1">U1</text>
<text x="100.7" y="125.4">C2</text>
<text x="181.4" y="125.3">QSPI_SD3</text>
<text x="181.4" y="122.8">QSPI_SD2</text>
<text x="181.4" y="120.2">QSPI_SD1</text>
<text x="236.9" y="120.2">GPIO7</text>
<text x="236.9" y="122.8">GPIO8</text>
<text x="236.9" y="125.3">GPIO9</text>
<text x="71.1" y="126.6">APS6404L-3SQR-ZR</text>
<text x="100.7" y="127.7">100nF</text>
<text x="102.9" y="131.7">+3V3</text>
<text x="130.2" y="131.1">GND</text>
<text x="181.4" y="129.1">QSPI_SCLK</text>
<text x="235.7" y="127.9">GPIO10</text>
<text x="235.7" y="130.4">GPIO11</text>
<text x="63.1" y="132.8" transform="rotate(-90 63.1 132.8)">10K</text>
<text x="68.2" y="132.2" transform="rotate(-90 68.2 132.2)">R4</text>
<text x="138.2" y="134.2" transform="rotate(-90 138.2 134.2)">15pF</text>
<text x="140.5" y="134.2" transform="rotate(-90 140.5 134.2)">C5</text>
<text x="235.7" y="132.9">GPIO12</text>
<text x="235.7" y="135.5">GPIO13</text>
<text x="181.4" y="138">XIN</text>
<text x="181.4" y="143.1">XOUT</text>
<text x="235.7" y="138">GPIO14</text>
<text x="235.7" y="140.6">GPIO15</text>
<text x="235.7" y="143.1">GPIO16</text>
<text x="140.7" y="145.6">GND</text>
<text x="149.6" y="150">Y1</text>
<text x="162.6" y="145.6">GND</text>
<text x="235.7" y="145.6">GPIO17</text>
<text x="235.7" y="148.2">GPIO18</text>
<text x="62.5" y="150.8" transform="rotate(-90 62.5 150.8)">GND</text>
<text x="101.8" y="150.5" transform="rotate(-90 101.8 150.5)">GND</text>
<text x="150" y="155.5">12</text>
<text x="153.6" y="155.5">MHz</text>
<text x="181.4" y="155.8">RUN</text>
<text x="235.7" y="150.7">GPIO19</text>
<text x="235.7" y="153.3">GPIO20</text>
<text x="235.7" y="155.8">GPIO21</text>
<text x="138.3" y="160" transform="rotate(-90 138.3 160)">15pF</text>
<text x="140.6" y="160" transform="rotate(-90 140.6 160)">C6</text>
<text x="162.5" y="158.5">R9</text>
<text x="162.5" y="156.2">1K</text>
<text x="235.7" y="158.3">GPIO22</text>
<text x="235.7" y="160.9">GPIO23</text>
<text x="181.4" y="167.2">SWCLK</text>
<text x="235.7" y="163.4">GPIO24</text>
<text x="235.7" y="166">GPIO25</text>
<text x="91.1" y="173.6" transform="rotate(-90 91.1 173.6)">C1</text>
<text x="93.4" y="173.6" transform="rotate(-90 93.4 173.6)">100nF</text>
<text x="153.4" y="169.8">GND</text>
<text x="171.7" y="173.8">Debug</text>
<text x="181.4" y="169.8">SWD</text>
<text x="235.7" y="168.5">GPIO26</text>
<text x="235.7" y="171">GPIO27</text>
<text x="235.7" y="173.6">GPIO28</text>
<text x="98.7" y="174.8" transform="rotate(-90 98.7 174.8)">GND</text>
<text x="118.6" y="178.7">W25Q128JVPIQ</text>
<text x="124.4" y="176.1">U2</text>
<text x="175.8" y="175.9">J1</text>
<text x="235.7" y="176.1">GPIO29</text>
<text x="235.7" y="178.7">GPIO30</text>
<text x="81.6" y="185.1" transform="rotate(-90 81.6 185.1)">+3V3</text>
<text x="105.9" y="183.7">VCC</text>
<text x="141.8" y="183.7">CLK</text>
<text x="235.7" y="181.2">GPIO31</text>
<text x="235.7" y="183.7">GPIO32</text>
<text x="101.2" y="188.7" transform="rotate(-90 101.2 188.7)">GND</text>
<text x="136.8" y="191.4">WP_(IO2)</text>
<text x="136.9" y="188.8">DO_(IO1)</text>
<text x="137.7" y="186.3">DI_(IO0)</text>
<text x="235.7" y="186.3">GPIO33</text>
<text x="235.7" y="188.8">GPIO34</text>
<text x="235.7" y="191.4">GPIO35</text>
<text x="90.2" y="195" transform="rotate(-90 90.2 195)">10K</text>
<text x="92.5" y="194.4" transform="rotate(-90 92.5 194.4)">R5</text>
<text x="105.9" y="193.9">GND_1</text>
<text x="105.9" y="196.4">GND_2</text>
<text x="123" y="193.9">HOLD_OR_/RESET_(IO3)</text>
<text x="142.9" y="196.4">CS</text>
<text x="235.7" y="193.9">GPIO36</text>
<text x="235.7" y="196.4">GPIO37</text>
<text x="254.6" y="197.7">R10</text>
<text x="279.4" y="196.4">VBUS</text>
<text x="162.3" y="200.1" transform="rotate(-90 162.3 200.1)">0R</text>
<text x="235.7" y="199">GPIO38</text>
<text x="235.7" y="201.5">GPIO39</text>
<text x="250.1" y="201.5">1K</text>
<text x="250.1" y="199">1K</text>
<text x="254.6" y="200.3">R11</text>
<text x="229.9" y="206.6">GPIO40_ADC0</text>
<text x="229.9" y="209.1">GPIO41_ADC1</text>
<text x="285.3" y="207.1" transform="rotate(-90 285.3 207.1)">D1</text>
<text x="289.3" y="207.9" transform="rotate(-90 289.3 207.9)">C16</text>
<text x="291.6" y="207.9" transform="rotate(-90 291.6 207.9)">100nF</text>
<text x="123" y="213">RP</text>
<text x="125.7" y="210.4">S2</text>
<text x="126.7" y="213">Boot</text>
<text x="229.9" y="211.7">GPIO42_ADC2</text>
<text x="229.9" y="214.2">GPIO43_ADC3</text>
<text x="280.3" y="210.9" transform="rotate(-90 280.3 210.9)">1N5819WS</text>
<text x="294.1" y="215.4">LD1</text>
<text x="298.5" y="211.7">GND</text>
<text x="103.9" y="218">GND</text>
<text x="122.4" y="220.6">1</text>
<text x="122.4" y="218">2</text>
<text x="130.2" y="220.6">3</text>
<text x="130.2" y="218">4</text>
<text x="146.1" y="218">GND</text>
<text x="229.9" y="216.8">GPIO44_ADC4</text>
<text x="229.9" y="219.3">GPIO45_ADC5</text>
<text x="229.9" y="221.8">GPIO46_ADC6</text>
<text x="264.1" y="219.3">330R</text>
<text x="264.8" y="216.8">R14</text>
<text x="277.1" y="221.8">DIN</text>
<text x="281.7" y="221.8">DOUT</text>
<text x="282.8" y="220" transform="rotate(-90 282.8 220)">VDD</text>
<text x="288.2" y="218">WS2812B-2020</text>
<text x="125.7" y="226.9">S3</text>
<text x="210.4" y="227.6" transform="rotate(-90 210.4 227.6)">GND</text>
<text x="229.9" y="224.4">GPIO47_ADC7</text>
<text x="282.8" y="225.8" transform="rotate(-90 282.8 225.8)">VSS</text>
<text x="122.5" y="229.5">RP</text>
<text x="126.3" y="229.5">Reset</text>
<text x="211.7" y="232">U3</text>
<text x="280" y="233.9">GND</text>
<text x="103.9" y="234.5">GND</text>
<text x="122.4" y="237.1">1</text>
<text x="122.4" y="234.5">2</text>
<text x="130.2" y="237.1">3</text>
<text x="130.2" y="234.5">4</text>
<text x="146.1" y="234.5">GND</text>
<text x="207.6" y="238.9">GND</text>
<text x="211.7" y="234.5">RP2350B</text>
</g>
<g font-size="1.3" fill="#0f0f0f">
<text x="166.4" y="79.7">VREG_AVDD</text>
<text x="163.8" y="102.6">VREG_LX</text>
<text x="142.2" y="112.8">BOOT</text>
<text x="163.8" y="112.8">QSPI_SS</text>
<text x="163.8" y="119.1">QSPI_SD1</text>
<text x="163.8" y="116.6">QSPI_SD0</text>
<text x="163.8" y="121.7">QSPI_SD2</text>
<text x="163.8" y="124.2">QSPI_SD3</text>
<text x="163.8" y="128">QSPI_SCLK</text>
<text x="55.1" y="135.6">GPIO47</text>
<text x="96.5" y="135.6">QSPI_SD0</text>
<text x="174.5" y="136.9">XIN30</text>
<text x="55.7" y="140.7">QSPI_SCLK</text>
<text x="96.5" y="138.2">QSPI_SD1</text>
<text x="96.5" y="140.7">QSPI_SD2</text>
<text x="96.5" y="143.2">QSPI_SD3</text>
<text x="171.5" y="142">XOUT</text>
<text x="173.7" y="154.7">RUN35</text>
<text x="168.9" y="166.1">SWCLK</text>
<text x="168.9" y="171.2">SWD</text>
<text x="150.9" y="182.6">QSPI_SCLK</text>
<text x="152" y="185.2">QSPI_SD0</text>
<text x="152" y="190.2">QSPI_SD2</text>
<text x="152" y="187.7">QSPI_SD1</text>
<text x="152" y="192.8">QSPI_SD3</text>
<text x="167.3" y="195.3">QSPI_SS</text>
<text x="111.7" y="219.4">BOOT</text>
<text x="137.2" y="219.4">BOOT</text>
<text x="112.7" y="236">RUN</text>
<text x="137.2" y="236">RUN</text>
</g>
<g font-size="1.3" fill="#a90000">
<text x="186.4" y="86.4" transform="rotate(-90 186.4 86.4)">51</text>
<text x="189" y="86.4" transform="rotate(-90 189 86.4)">32</text>
<text x="191.5" y="86.4" transform="rotate(-90 191.5 86.4)">10</text>
<text x="199.1" y="86.4" transform="rotate(-90 199.1 86.4)">69</text>
<text x="205.5" y="86.4" transform="rotate(-90 205.5 86.4)">76</text>
<text x="208" y="86.4" transform="rotate(-90 208 86.4)">60</text>
<text x="210.6" y="86.4" transform="rotate(-90 210.6 86.4)">50</text>
<text x="213.1" y="86.4" transform="rotate(-90 213.1 86.4)">41</text>
<text x="215.6" y="86.4" transform="rotate(-90 215.6 86.4)">24</text>
<text x="218.2" y="86.4" transform="rotate(-90 218.2 86.4)">15</text>
<text x="220.7" y="86.4" transform="rotate(-90 220.7 86.4)">29</text>
<text x="223.3" y="85.8" transform="rotate(-90 223.3 85.8)">5</text>
<text x="227.1" y="86.4" transform="rotate(-90 227.1 86.4)">68</text>
<text x="230.9" y="86.4" transform="rotate(-90 230.9 86.4)">59</text>
<text x="177.8" y="95">61</text>
<text x="243.8" y="93.7">66</text>
<text x="243.8" y="91.2">67</text>
<text x="177.8" y="97.5">64</text>
<text x="177.8" y="100.1">65</text>
<text x="243.8" y="101.3">77</text>
<text x="283.1" y="101.3">1</text>
<text x="177.8" y="105.2">62</text>
<text x="177.8" y="102.6">63</text>
<text x="243.8" y="103.9">78</text>
<text x="243.8" y="106.4">79</text>
<text x="283.1" y="103.9">2</text>
<text x="283.1" y="106.4">3</text>
<text x="177.8" y="112.8">75</text>
<text x="243.8" y="109">80</text>
<text x="244.4" y="111.5">1</text>
<text x="177.8" y="116.6">72</text>
<text x="177.8" y="119.1">74</text>
<text x="244.4" y="114">2</text>
<text x="244.4" y="116.6">3</text>
<text x="244.4" y="119.1">4</text>
<text x="177.8" y="124.2">70</text>
<text x="177.8" y="121.7">73</text>
<text x="244.4" y="121.7">6</text>
<text x="244.4" y="124.2">7</text>
<text x="177.8" y="128">71</text>
<text x="243.8" y="131.8">11</text>
<text x="244.4" y="126.7">8</text>
<text x="244.4" y="129.3">9</text>
<text x="177.8" y="136.9">30</text>
<text x="243.8" y="134.4">12</text>
<text x="243.8" y="136.9">13</text>
<text x="153.4" y="142.3" transform="rotate(-90 153.4 142.3)">3</text>
<text x="177.8" y="142">31</text>
<text x="243.8" y="139.4">14</text>
<text x="243.8" y="142">16</text>
<text x="148.5" y="144.5">4</text>
<text x="153.4" y="148.7" transform="rotate(-90 153.4 148.7)">1</text>
<text x="157.4" y="144.5">2</text>
<text x="243.8" y="144.5">17</text>
<text x="243.8" y="147.1">18</text>
<text x="243.8" y="149.6">19</text>
<text x="177.8" y="154.7">35</text>
<text x="243.8" y="152.1">20</text>
<text x="243.8" y="154.7">21</text>
<text x="243.8" y="157.2">22</text>
<text x="243.8" y="159.8">23</text>
<text x="162.5" y="166.1">3</text>
<text x="177.8" y="166.1">33</text>
<text x="243.8" y="162.3">25</text>
<text x="243.8" y="164.8">26</text>
<text x="243.8" y="167.4">27</text>
<text x="162.5" y="171.2">1</text>
<text x="162.5" y="168.7">2</text>
<text x="177.8" y="168.7">34</text>
<text x="243.8" y="169.9">28</text>
<text x="243.8" y="172.5">36</text>
<text x="243.8" y="175">37</text>
<text x="243.8" y="177.5">38</text>
<text x="102.2" y="182.6">8</text>
<text x="147.9" y="185.2">5</text>
<text x="147.9" y="182.6">6</text>
<text x="243.8" y="180.1">39</text>
<text x="243.8" y="182.6">40</text>
<text x="243.8" y="185.2">42</text>
<text x="147.9" y="187.7">2</text>
<text x="147.9" y="190.2">3</text>
<text x="243.8" y="187.7">43</text>
<text x="243.8" y="190.2">44</text>
<text x="102.2" y="192.8">4</text>
<text x="102.2" y="195.3">9</text>
<text x="147.9" y="195.3">1</text>
<text x="147.9" y="192.8">7</text>
<text x="243.8" y="192.8">45</text>
<text x="243.8" y="195.3">46</text>
<text x="243.8" y="197.9">47</text>
<text x="243.8" y="200.4">48</text>
<text x="243.8" y="205.5">49</text>
<text x="243.8" y="208">52</text>
<text x="243.8" y="210.6">53</text>
<text x="243.8" y="213.1">54</text>
<text x="243.8" y="215.6">55</text>
<text x="281.7" y="215.3" transform="rotate(-90 281.7 215.3)">4</text>
<text x="118.7" y="219.5">1</text>
<text x="118.7" y="216.9">2</text>
<text x="133.9" y="219.5">3</text>
<text x="133.9" y="216.9">4</text>
<text x="243.8" y="218.2">56</text>
<text x="243.8" y="220.7">57</text>
<text x="274.9" y="220.7">3</text>
<text x="287.6" y="220.7">1</text>
<text x="243.8" y="223.3">58GPIO47</text>
<text x="243.8" y="223.3">58</text>
<text x="118.7" y="233.4">2</text>
<text x="133.9" y="233.4">4</text>
<text x="209.3" y="231.2" transform="rotate(-90 209.3 231.2)">81</text>
<text x="281.7" y="228" transform="rotate(-90 281.7 228)">2</text>
<text x="118.7" y="236">1</text>
<text x="133.9" y="236">3</text>
</g>
<g font-size="1.3" fill="#725600">
<text x="273.2" y="94.8">D-</text>
<text x="273.2" y="92.3">D+</text>
<text x="262" y="101.2">GPIO0</text>
<text x="247.8" y="107.5">GPIO2</text>
<text x="256.9" y="107.5">GPIO1</text>
<text x="247.8" y="110.1">GPIO3</text>
<text x="247.8" y="112.6">GPIO4</text>
<text x="247.8" y="115.2">GPIO5</text>
<text x="247.8" y="117.7">GPIO6</text>
<text x="247.8" y="125.3">GPIO9</text>
<text x="247.8" y="120.2">GPIO7</text>
<text x="247.8" y="122.8">GPIO8</text>
<text x="247.8" y="130.4">GPIO11</text>
<text x="247.8" y="127.9">GPIO10</text>
<text x="247.8" y="135.5">GPIO13</text>
<text x="247.8" y="132.9">GPIO12</text>
<text x="247.8" y="138">GPIO14</text>
<text x="247.8" y="140.6">GPIO15</text>
<text x="247.8" y="143.1">GPIO16</text>
<text x="247.8" y="148.2">GPIO18</text>
<text x="247.8" y="145.6">GPIO17</text>
<text x="247.8" y="153.3">GPIO20</text>
<text x="247.8" y="150.7">GPIO19</text>
<text x="247.8" y="155.8">GPIO21</text>
<text x="247.8" y="160.9">GPIO23</text>
<text x="247.8" y="158.3">GPIO22</text>
<text x="247.8" y="163.4">GPIO24</text>
<text x="247.8" y="166">GPIO25</text>
<text x="247.8" y="171">GPIO27</text>
<text x="247.8" y="173.6">GPIO28</text>
<text x="247.8" y="168.5">GPIO26</text>
<text x="247.8" y="178.7">GPIO30</text>
<text x="247.8" y="176.1">GPIO29</text>
<text x="247.8" y="183.7">GPIO32</text>
<text x="247.8" y="181.2">GPIO31</text>
<text x="247.8" y="188.8">GPIO34</text>
<text x="247.8" y="186.3">GPIO33</text>
<text x="247.8" y="191.4">GPIO35</text>
<text x="247.8" y="193.9">GPIO36</text>
<text x="247.8" y="196.4">GPIO37</text>
<text x="260.5" y="199">GPIO38</text>
<text x="260.5" y="201.5">GPIO39</text>
<text x="247.8" y="209.1">GPIO41</text>
<text x="247.8" y="206.6">GPIO40</text>
<text x="247.8" y="211.7">GPIO42</text>
<text x="247.8" y="214.2">GPIO43</text>
<text x="247.8" y="219.3">GPIO45</text>
<text x="247.8" y="216.8">GPIO44</text>
</g>
<g font-size="1" fill="#006464">
<text x="87.3" y="131.5">VDD</text>
<text x="72.1" y="136.6">CE</text>
<text x="82.8" y="136.6">SI/SIO(0)</text>
<text x="72.1" y="141.7">SCLK</text>
<text x="82.2" y="139.2">SO/SIO(1)</text>
<text x="85.3" y="141.7">SIO(2)</text>
<text x="72.1" y="149.3">EXP</text>
<text x="85.3" y="144.2">SIO(3)</text>
<text x="87.4" y="149.3">VSS</text>
</g>
<g font-size="1" fill="#a90000">
<text x="93.4" y="130.6">8</text>
<text x="68" y="135.6">1</text>
<text x="93.4" y="135.6">5</text>
<text x="68" y="140.7">6</text>
<text x="93.4" y="138.2">2</text>
<text x="93.4" y="140.7">3</text>
<text x="93.4" y="143.3">7</text>
<text x="68" y="148.3">9</text>
<text x="93.4" y="148.3">4</text>
</g>
<text font-size=".8" fill="#840000" x="282.9" y="225.8">RGB</text>
</svg>
